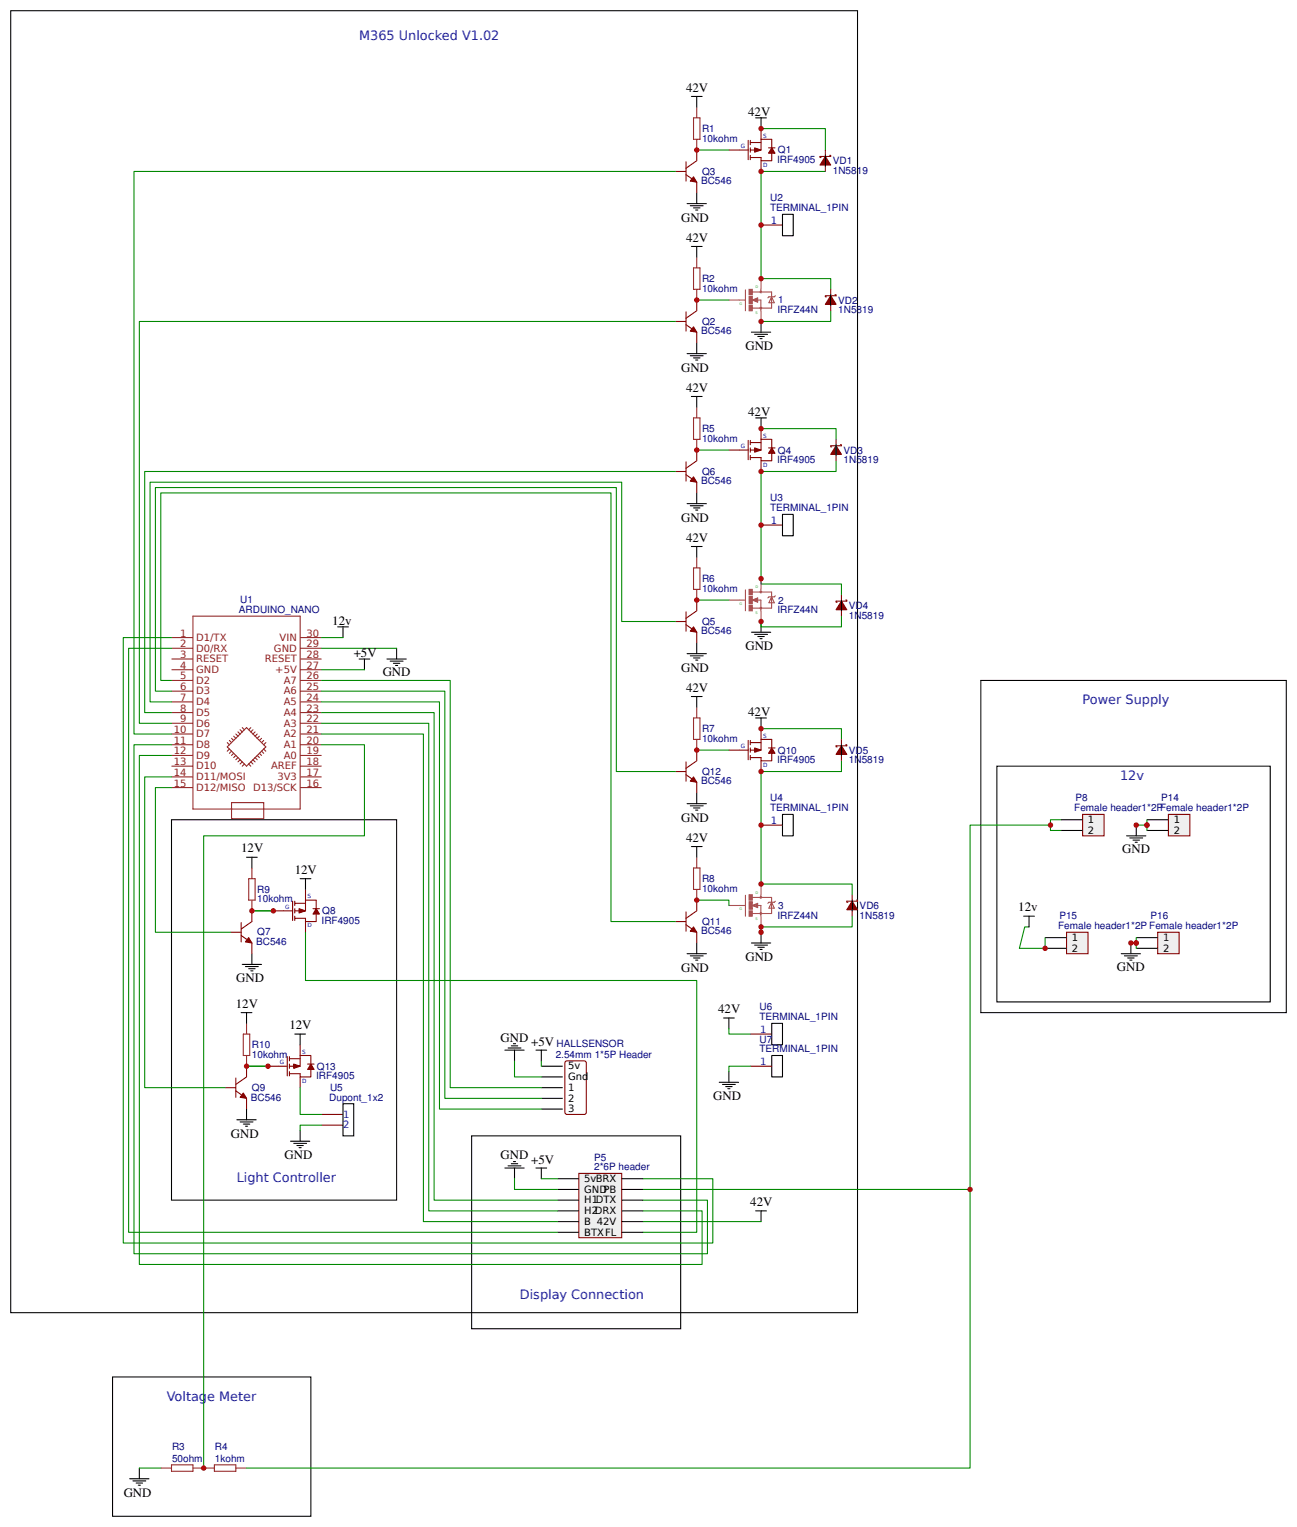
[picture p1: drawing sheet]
<svg xmlns="http://www.w3.org/2000/svg" width="320mm" height="377mm" viewBox="0 0 320 377" stroke-linecap="round" stroke-linejoin="round" font-family="sans-serif">
<g fill="none" stroke="#8d2323" stroke-width=".26">
<path d="M42.3 157.4h5.3M47.6 152.1h26.5v47.7h-26.5zM74.1 157.4h5.3M42.3 178.6h5.3M42.3 175.9h5.3M42.3 173.3h5.3M42.3 170.7h5.3M42.3 168h5.3M42.3 165.4h5.3M42.3 162.7h5.3M42.3 160.1h5.3M59.8 179.7l.5 .5"/>
<path d="M60.9 179.7l4.7 4.7-4.7 4.8-4.8-4.8zM61.9 179.7l-.5 .5M74.1 178.6h5.3M74.1 175.9h5.3M74.1 173.3h5.3M74.1 170.7h5.3M74.1 168h5.3M74.1 165.4h5.3M74.1 162.7h5.3M74.1 160.1h5.3M42.3 191.8h5.3M42.3 189.2h5.3"/>
<path d="M42.3 186.5h5.3M42.3 183.9h5.3M42.3 181.2h5.3M42.3 194.5h5.3M56.1 183.4l.5 .5M56.6 182.8l.5 .6M56.6 184.9l-.5 .6M57.1 198.2h8v3.9h-8zM57.1 182.3l.6 .5M57.1 185.5l-.5 .5M57.7 181.8l.5 .5M57.7 186l-.6 .5"/>
<path d="M58.2 181.2l.5 .6M58.2 186.5l-.5 .6M58.7 180.7l.6 .5M58.7 187.1l-.5 .5M59.3 187.6l-.6 .5M59.3 180.2l.5 .5M59.8 188.1l-.5 .5M60.3 188.6l-.5 .6M61.4 188.6l.5 .6M61.9 188.1l.5 .5M62.4 187.6l.6 .5M62.4 180.2l-.5 .5"/>
<path d="M63 187.1l.5 .5M63 180.7l-.6 .5M63.5 186.5l.5 .6M63.5 181.2l-.5 .6M64 186l.6 .5M64 181.8l-.5 .5M64.6 185.5l.5 .5M64.6 182.3l-.6 .5M65.1 184.9l.5 .6M65.1 182.8l-.5 .6M65.6 183.4l-.5 .5M74.1 191.8h5.3"/>
<path d="M74.1 189.2h5.3M74.1 186.5h5.3M74.1 183.9h5.3M74.1 181.2h5.3M74.1 194.5h5.3"/>
</g>
<path d="M139.7 262l4.5-.1 .5 .3v12.4l-.2 .5-4.5 .1-.5-.3-.1-12.4z" fill="none" stroke="#800" stroke-width=".26"/>
<g fill="none" stroke="#000" stroke-width=".26">
<path d="M2.6 2.6h209.1v321.5h-209.1zM186.5 29.1h2.7M187.9 29.1v2.6M187.9 79.4v2.6M185.5 82h4.7M186.3 82.5h3.1M187.1 83.1h1.5M187.6 83.6h.5M83.3 154.8h2.7M84.7 154.8v2.6M95.5 162.7h4.8M96.3 163.2h3.2"/>
<path d="M97.1 163.8h1.6M97.6 164.3h.6M97.9 160.1v2.6M242.1 168h75.4v82h-75.4zM246.1 189.2h67.4v58.2h-67.4zM42.3 202.4h55.6v93.9h-55.6zM124.6 259.3h4.8M125.4 258.8h3.2M126.2 258.2h1.6M126.7 257.7h.6M127 259.3v2.6M132.3 259.3h2.6"/>
<path d="M133.6 259.3v2.6M178.6 251.4h2.6M179.9 251.4v2.6M133.6 263.3h5.3M133.6 265.9h5.3M133.6 268.6h5.3M133.6 271.2h5.3M133.6 273.8h5.3M177.5 267.2h4.8M178.3 267.8h3.2M179.1 268.3h1.6M179.7 268.8h.5"/>
<path d="M179.9 264.6v2.6M116.4 280.5h51.6v47.6h-51.6zM124.6 288.4h4.8M125.4 287.9h3.2M126.2 287.3h1.6M126.7 286.8h.6M127 288.4v2.6M132.3 288.4h2.6M133.6 288.4v2.6"/>
</g>
<path d="M203.7 42.3h-15.8v26.5h17.2v2.6M42.3 157.4h-11.9v149.5h145.5v-15.9h-17.2M79.4 157.4h5.3M79.4 168h31.7v100.6h22.5M79.4 170.7h30.4v100.5h23.8M79.4 173.3h29.1v100.5h25.1M79.4 160.1h18.5M42.3 183.9h-9.2v125.7h141.5v-13.3h-15.9M42.3 186.5h-7.9v125.7h138.9v-13.2h-14.6M75.4 230.2v11.9h96.6v62.2h-13.3M127 261.9v4h6.6M133.6 261.9v1.4" fill="none" stroke="#080" stroke-width=".26"/>
<path d="M288.4 201.1h5.3v5.3h-5.3z" fill="#efefef" stroke="#800" stroke-width=".26"/>
<path d="M283.1 202.4h5.3M283.1 205.1h5.3" fill="none" stroke="#000" stroke-width=".26"/>
<path d="M263.3 230.2h5.3v5.3h-5.3z" fill="#efefef" stroke="#800" stroke-width=".26"/>
<path d="M258 231.5h5.3M258 234.2h5.3" fill="none" stroke="#000" stroke-width=".26"/>
<path d="M285.8 230.2h5.2v5.3h-5.2z" fill="#efefef" stroke="#800" stroke-width=".26"/>
<path d="M278.1 206.4h4.7M278.9 206.9h3.2M279.7 207.4h1.6M280.2 208h.5M280.5 203.7v2.7M276.8 235.5h4.7M277.6 236h3.1M278.3 236.5h1.6M278.9 237.1h.5M279.1 232.8v2.7M280.5 231.5h5.3M280.5 234.2h5.3" fill="none" stroke="#000" stroke-width=".26"/>
<path d="M283.1 202.4v1.3h-2.6M283.1 203.7v1.4M254 228.9h-1.1l-1.3 5.3h6.4v-2.7M280.5 231.5v1.3h-1.4M280.5 232.8v1.4" fill="none" stroke="#080" stroke-width=".26"/>
<path d="M142.9 289.7h10.6v15.9h-10.6z" fill="#efefef" stroke="#800" stroke-width=".26"/>
<g fill="none" stroke="#000" stroke-width=".26">
<path d="M88.6 162.7h2.7M90 162.7v2.7M137.6 291h5.3M137.6 293.7h5.3M137.6 296.3h5.3M137.6 299h5.3M153.5 291h5.2M153.5 293.7h5.2M153.5 296.3h5.2M153.5 299h5.2M186.5 299h2.7M187.9 299v2.6"/>
<path d="M137.6 301.6h5.3M137.6 304.3h5.3M153.5 301.6h5.2M153.5 304.3h5.2"/>
</g>
<path d="M42.3 160.1h-10.6v144.2h105.9M79.4 175.9h27.8v120.4h30.4M79.4 178.6h26.4v120.4h31.8M79.4 165.4h10.6M79.4 181.2h25.1v120.4h33.1M259.6 203.7h-20.2v90h-80.7M261.9 202.4h-2.6v2.7h2.6M127 291v2.7h10.6M133.6 291h4M158.7 301.6h29.2" fill="none" stroke="#080" stroke-width=".26"/>
<path d="M267.2 201.1h5.3v5.3h-5.3z" fill="#efefef" stroke="#800" stroke-width=".26"/>
<g fill="none" stroke="#000" stroke-width=".26">
<path d="M170.7 23.8h2.6M172 23.8v2.7M203.7 38.4v2.6M169.6 50.3h4.8M170.4 50.8h3.2M171.2 51.3h1.6M171.7 51.9h.5M172 47.6v2.7M193.1 52.9h2.7v5.3h-2.7zM170.7 60.9h2.6M172 60.9v2.6M205.1 72.8v2.6"/>
<path d="M169.6 87.3h4.8M170.4 87.8h3.2M170.7 97.9h2.6M171.2 88.4h1.6M171.7 88.9h.5M172 84.7v2.6M172 97.9v2.6M186.5 103.2h2.7M187.9 103.2v2.6M206.4 109.8v2.6M169.6 124.4h4.8M170.4 124.9h3.2"/>
<path d="M170.7 134.9h2.6M171.2 125.4h1.6M171.7 125.9h.5M172 121.7v2.7M172 134.9v2.7M193.1 127h2.7v5.3h-2.7zM172 158.7v2.7M185.5 156.1h4.7M186.3 156.6h3.1M187.1 157.2h1.5M187.6 157.7h.5M187.9 153.5v2.6"/>
<path d="M207.7 148.2v2.6M169.6 161.4h4.8M170.4 161.9h3.2M170.7 172h2.6M171.2 162.5h1.6M171.7 163h.5M172 172v2.6M186.5 177.3h2.7M187.9 177.3v2.6M169.6 198.4h4.8M170.4 199h3.2M171.2 199.5h1.6"/>
<path d="M172 195.8v2.6M207.7 183.9v2.6M60.9 211.7h2.6M62.2 211.7v2.6M74.1 217h2.6M75.4 217v2.6M170.7 209h2.6M171.7 200h.5M172 209v2.7M193.1 201.1h2.7v5.3h-2.7zM261.9 202.4h5.3M261.9 205.1h5.3"/>
<path d="M59.8 238.1h4.8M60.6 238.7h3.2M61.4 239.2h1.6M61.9 239.7h.5M62.2 235.5v2.6M169.6 235.5h4.8M170.4 236h3.2M171.2 236.5h1.6M171.7 237.1h.5M172 232.8v2.7M185.5 232.8h4.7M186.3 233.4h3.1"/>
<path d="M187.1 233.9h1.5M187.6 234.4h.5M187.9 230.2v2.6M210.3 222.2v2.7M252.7 226.2h2.6M254 226.2v2.7M59.5 250h2.7M60.9 250v2.7M72.8 255.3h2.6M74.1 255.3v2.7M190.5 252.7h2.6v5.3h-2.6zM58.5 276.5h4.7"/>
<path d="M59.3 277h3.1M60.1 277.5h1.5M60.6 278.1h.5M60.9 273.8v2.7M74.1 279.1v2.7M84.7 272.5h2.6v8h-2.6zM190.5 260.6h2.6v5.3h-2.6zM71.7 281.8h4.8M72.5 282.3h3.2M73.3 282.8h1.6M73.8 283.4h.5M27.8 340h48.9v34.4h-48.9z"/>
<path d="M32 365.1h4.8M32.8 365.7h3.2M33.6 366.2h1.6M34.1 366.7h.6M34.4 362.5v2.6"/>
</g>
<g fill="none" stroke="#8d2323" stroke-width=".26">
<path d="M171.2 29.1h1.6v5.3h-1.6zM172 26.5v2.6M172 34.4v2.6M171.2 66.1h1.6v5.3h-1.6zM172 63.5v2.6M172 71.4v2.7M171.2 103.2h1.6v5.3h-1.6zM172 100.5v2.7M172 108.5v2.6M172 137.6v2.6M171.2 140.2h1.6v5.3h-1.6zM172 145.5v2.7"/>
<path d="M171.2 177.3h1.6v5.3h-1.6zM172 174.6v2.7M172 182.6v2.6M61.4 217h1.6v5.2h-1.6zM62.2 214.3v2.7M171.2 214.3h1.6v5.3h-1.6zM172 211.7v2.6M172 219.6v2.6M62.2 222.2v2.7M60.1 255.3h1.5v5.3h-1.5zM60.9 252.7v2.6M60.9 260.6v2.7"/>
<path d="M39.7 362.5h2.6M42.3 361.7h5.3v1.6h-5.3zM47.6 362.5h5.3M52.9 361.7h5.3v1.6h-5.3zM58.2 362.5h2.7"/>
</g>
<g fill="none" stroke="#080" stroke-width=".26">
<path d="M172 37h7.9M187.9 31.7h15.8v5.3M166.7 42.3h-133.6v138.9h9.2M166.7 79.4h-132.3v99.2h7.9M172 74.1h7.9M205.1 76.7v2.7h-17.2M166.7 116.4h-131v59.5h6.6M172 111.1h7.9M187.9 105.8h18.5v2.7M206.4 113.8v2.6h-18.5v27.8h19.8v2.6M166.7 153.5h-13.2v-34.4h-116.5v54.2h5.3M172 148.2h7.9"/>
<path d="M207.7 152.1v2.7h-19.8v-1.3M42.3 170.7h-3.9v-50.3h113.7v70.1h14.6M42.3 168h-2.6v-46.3h111.1v105.8h15.9M187.9 179.9h19.8v2.7M42.3 194.5h-3.9v35.7h18.5M42.3 191.8h-6.6v76.8h19.9M79.4 183.9h10.6v22.5h-39.7v156.1M172 185.2h7.9M207.7 187.9v2.6h-19.8v27.8h22.4v2.6M62.2 224.9h5.3M172 222.2h7.9v1.4M210.3 226.2v2.7h-22.4v1.3v-1.3"/>
<path d="M179.9 254v1.3h5.3M60.9 263.3h5.2M74.1 268.6v6.6h5.3M79.4 277.8h-5.3v1.3M185.2 263.3h-5.3v1.3M239.4 293.7v68.8h-178.5M34.4 362.5h5.3"/>
</g>
<g fill="none" stroke="#800" stroke-width=".26">
<path d="M169.3 40v4.7M172 37v2.7l-2.7 1.8M179.9 37h4.8M184.7 34.7v4.7M185.2 35.2h2.7M185.2 34.7v1M185.2 36.5v1.1M185.2 38.4v1M187.9 34.4h2.6v2.1M187.9 34.4v2.6h-2.7M187.9 31.7v2.7M187.9 39.7v2.6"/>
<path d="M189.7 36.5h1.6M190.5 37.8v1.9h-2.6v-.8h-2.7M203.7 37v1.4M204.8 38.4h.3v.2h-2.7v.3h.3M166.7 42.3h2.6M169.3 43.1l2.7 1.9v2.6M187.9 55.6h5.2M203.7 41v1.3M166.7 79.4h2.6M169.3 77v4.8M172 74.1v2.6l-2.7 1.9M205.1 71.4v1.4"/>
<path d="M205.1 75.4v1.3M206.1 72.8h.3v.2h-2.7v.3h.3M169.3 80.2l2.7 1.8v2.7M166.7 116.4h2.6M169.3 117.2l2.7 1.9v2.6M169.3 114v4.8M172 111.1v2.7l-2.7 1.8M179.9 111.1h4.8M184.7 108.7v4.8M185.2 108.7v1.1M185.2 110.6v1.1M185.2 112.4v1.1"/>
<path d="M185.2 109.3h2.7M187.9 108.5h2.6v2.1M187.9 108.5v2.6h-2.7M187.9 105.8v2.7M187.9 113.8v2.6M189.7 110.6h1.6M190.5 111.9v1.9h-2.6v-.8h-2.7M206.4 108.5v1.3M206.4 112.4v1.4M207.4 109.8h.3v.3h-2.6v.2h.2M187.9 129.6h5.2M166.7 153.5h2.6"/>
<path d="M169.3 154.3l2.7 1.8v2.6M169.3 151.1v4.7M172 148.2v2.6l-2.7 1.9M207.7 146.8v1.4M207.7 150.8v1.3M208.8 148.2h.2v.2h-2.6v.3h.2M187.9 179.9v2.7M166.7 190.5h2.6M169.3 191.3l2.7 1.8v2.7M169.3 188.1v4.8M172 185.2v2.7l-2.7 1.8M179.9 185.2h4.8"/>
<path d="M184.7 182.8v4.8M185.2 182.8v1.1M185.2 184.7v1M185.2 186.5v1.1M185.2 183.4h2.7M187.9 182.6h2.6v2.1M187.9 182.6v2.6h-2.7M187.9 187.9v2.6M189.7 184.7h1.6M190.5 186v1.9h-2.6v-.8h-2.7M207.7 182.6v1.3M207.7 186.5v1.4"/>
<path d="M208.8 183.9h.2v.2h-2.6v.3h.2M75.4 219.6v2.6M187.9 203.7h5.2M56.9 230.2h2.6M59.5 231l2.7 1.8v2.7M59.5 227.8v4.8M62.2 224.9v2.6l-2.7 1.9M67.5 224.9h4.7M72.2 222.5v4.8M72.8 223h2.6M72.8 222.5v1.1M72.8 224.4v1"/>
<path d="M72.8 226.2v1.1M75.4 222.2h2.7v2.2M75.4 222.2v2.7h-2.6M75.4 227.5v2.7M77.3 224.4h1.5M78.1 225.7v1.8h-2.7v-.8h-2.6M166.7 227.5h2.6M169.3 228.3l2.7 1.9v2.6M169.3 225.2v4.7M172 222.2v2.7l-2.7 1.8M210.3 220.9v1.3M210.3 224.9v1.3"/>
<path d="M211.4 222.2h.3v.3h-2.7v.3h.3M74.1 258v2.6M185.2 255.3h5.3M55.6 268.6h2.6M58.2 269.3l2.7 1.9v2.6M58.2 266.2v4.7M60.9 263.3v2.6l-2.7 1.9M66.1 263.3h4.8M70.9 260.9v4.7M71.4 261.4h2.7M71.4 260.9v1M71.4 262.7v1.1"/>
<path d="M71.4 264.6v1M74.1 260.6h2.6v2.1M74.1 260.6v2.7h-2.7M74.1 265.9v2.7M75.9 262.7h1.6M76.7 264.1v1.8h-2.6v-.8h-2.7M79.4 275.2h5.3M79.4 277.8h5.3M185.2 263.3h5.3"/>
</g>
<g fill="#800" stroke="#800" stroke-width=".26">
<path d="M186.3 36.5l1.6 .5-1.6 .6z"/>
<path d="M190.5 36.5l.8 1.3h-1.6z"/>
<path d="M171.2 80.7l.8 1.3-1.6-.2z"/>
<path d="M171.2 43.7l.8 1.3-1.6-.3z"/>
<path d="M186.3 110.6l1.6 .5-1.6 .6z"/>
<path d="M190.5 110.6l.8 1.3h-1.6z"/>
<path d="M171.2 154.8l.8 1.3-1.6-.3z"/>
<path d="M171.2 117.7l.8 1.4-1.6-.3z"/>
<path d="M186.3 184.7l1.6 .5-1.6 .5z"/>
<path d="M190.5 184.7l.8 1.3h-1.6z"/>
<path d="M171.2 228.9l.8 1.3-1.6-.3z"/>
<path d="M171.2 191.8l.8 1.3-1.6-.2z"/>
<path d="M203.7 38.6l1.4 2.1h-2.7z"/>
<path d="M205.1 73l1.3 2.1h-2.7z"/>
<path d="M206.4 110.1l1.3 2.1h-2.6z"/>
<path d="M207.7 148.4l1.3 2.1h-2.6z"/>
<path d="M207.7 184.1l1.3 2.2h-2.6z"/>
<path d="M210.3 222.5l1.4 2.1h-2.7z"/>
<path d="M61.4 231.5l.8 1.3-1.6-.2z"/>
<path d="M73.8 224.4l1.6 .5-1.6 .5z"/>
<path d="M78.1 224.4l.7 1.3h-1.5z"/>
<path d="M60.1 269.9l.8 1.3-1.6-.3z"/>
<path d="M72.5 262.7l1.6 .6-1.6 .5z"/>
<path d="M76.7 262.7l.8 1.4h-1.6z"/>
</g>
<g fill="none" stroke="#a54b4b" stroke-width=".26">
<path d="M179.9 74.1h3.9M184 71.6v5.1M185.7 74.1l1.3-.5v1zM185.7 72.1h4.8v4h-4.8M186.9 74.1h.9l.1 5.3M187.9 68.8l-.1 3.3M190.5 73.3l.6 1.4h-1.3zM191.4 73l-.3 .3h-1.3l-.3 .3M179.9 148.2h3.9M184 145.7v5.1M185.7 148.2l1.3-.6v1.1zM185.7 146.2h4.8v4h-4.8"/>
<path d="M186.9 148.2h.9l.1 5.3M187.9 142.9l-.1 3.3M190.5 147.4l.6 1.4h-1.3zM191.4 147.1l-.3 .3h-1.3l-.3 .2M187.9 218.3l-.1 3.3M179.9 223.6h3.9M184 221.1v5.1M185.7 223.6l1.3-.6v1.1zM185.7 221.6h4.8v4h-4.8M186.9 223.6h.9l.1 5.3M190.5 222.8l.6 1.4h-1.3zM191.4 222.5l-.3 .3h-1.3l-.3 .2"/>
</g>
<path d="M186.9 73.8l-.9 .3 .9 .2v-.2h-.3M186.9 147.9l-.9 .3 .9 .2v-.2h-.3M186.9 223.3l-.9 .3 .9 .2v-.2h-.3" fill="none" stroke="#a54b4b" stroke-width=".32"/>
<path d="M187.9 76.1l-.2-.1 .2 .2M187.9 72.1h-.2l.2 .1M187.9 150.2l-.2-.1 .2 .1M187.9 146.2l-.2-.1 .2 .2M187.9 225.6l-.2-.1 .2 .1M187.9 221.6l-.2-.1 .2 .2" fill="none" stroke="#a54b4b" stroke-width=".42"/>
<g fill="#a54b4b" stroke="#a54b4b" stroke-width=".25">
<path d="M184.9 75.4h.8v1.3h-.8z"/>
<path d="M184.9 71.4h.8v1.4h-.8z"/>
<path d="M184.9 73.2h.8v1.8h-.8z"/>
<path d="M184.9 149.5h.8v1.3h-.8z"/>
<path d="M184.9 145.5h.8v1.3h-.8z"/>
<path d="M184.9 147.2h.8v1.9h-.8z"/>
<path d="M184.9 224.9h.8v1.3h-.8z"/>
<path d="M184.9 220.9h.8v1.3h-.8z"/>
<path d="M184.9 222.6h.8v1.9h-.8z"/>
</g>
<g fill="#c00">
<circle cx="66.1" cy="263.3" r=".66"/>
<circle cx="62.2" cy="224.9" r=".66"/>
<circle cx="187.9" cy="218.3" r=".66"/>
<circle cx="187.9" cy="228.9" r=".66"/>
<circle cx="187.9" cy="31.8" r=".66"/>
<circle cx="187.9" cy="42.3" r=".66"/>
<circle cx="187.9" cy="68.8" r=".66"/>
<circle cx="187.9" cy="153.5" r=".66"/>
<circle cx="187.9" cy="179.9" r=".66"/>
<circle cx="187.9" cy="129.6" r=".66"/>
<circle cx="172" cy="148.2" r=".66"/>
<circle cx="172" cy="111.1" r=".66"/>
<circle cx="172" cy="74.1" r=".66"/>
<circle cx="239.4" cy="293.7" r=".66"/>
<circle cx="259.3" cy="203.7" r=".66"/>
<circle cx="280.5" cy="232.8" r=".66"/>
<circle cx="283.1" cy="203.7" r=".66"/>
<circle cx="280.5" cy="203.7" r=".66"/>
<circle cx="279.1" cy="232.8" r=".66"/>
<circle cx="258" cy="234.2" r=".66"/>
<circle cx="50.3" cy="362.5" r=".66"/>
<circle cx="187.9" cy="55.6" r=".66"/>
<circle cx="172" cy="37" r=".66"/>
<circle cx="172" cy="222.3" r=".66"/>
<circle cx="187.9" cy="203.7" r=".66"/>
<circle cx="172" cy="185.2" r=".66"/>
<circle cx="187.9" cy="190.5" r=".66"/>
<circle cx="187.9" cy="142.9" r=".66"/>
<circle cx="187.9" cy="116.4" r=".66"/>
<circle cx="187.9" cy="105.8" r=".66"/>
<circle cx="187.9" cy="79.4" r=".66"/>
<circle cx="187.9" cy="230.2" r=".66"/>
<circle cx="67.5" cy="224.9" r=".66"/>
<circle cx="60.9" cy="263.3" r=".66"/>
</g>
<g font-size="3.2" fill="#00f">
<text x="88.6" y="9.8">M365 Unlocked V1.02</text>
<text x="267.2" y="173.7">Power Supply</text>
<text x="276.5" y="192.5">12v</text>
<text x="58.4" y="291.7">Light Controller</text>
<text x="128.3" y="320.8">Display Connection</text>
<text x="41.2" y="346">Voltage Meter</text>
</g>
<g font-size="3.2">
<text x="169.3" y="22.6">42V</text>
<text x="184.7" y="28.6">42V</text>
<text x="168.1" y="54.7">GND</text>
<text x="169.3" y="59.7">42V</text>
<text x="184" y="86.5">GND</text>
<text x="168.1" y="91.8">GND</text>
<text x="169.3" y="96.7">42V</text>
<text x="184.7" y="102.7">42V</text>
<text x="168.1" y="128.8">GND</text>
<text x="169.3" y="133.7">42V</text>
<text x="82" y="154.3">12v</text>
<text x="184" y="160.5">GND</text>
<text x="87.3" y="162.2">+5V</text>
<text x="94.5" y="167">GND</text>
<text x="168.1" y="165.8">GND</text>
<text x="169.3" y="170.8">42V</text>
<text x="184.7" y="176.7">42V</text>
<text x="168.1" y="202.9">GND</text>
<text x="169.3" y="207.8">42V</text>
<text x="59.5" y="210.5">12V</text>
<text x="72.8" y="215.8">12V</text>
<text x="277" y="210.6">GND</text>
<text x="251.4" y="225.1">12v</text>
<text x="168.1" y="239.9">GND</text>
<text x="184" y="237.3">GND</text>
<text x="275.7" y="239.7">GND</text>
<text x="58.3" y="242.6">GND</text>
<text x="58.2" y="248.8">12V</text>
<text x="177.3" y="250.2">42V</text>
<text x="71.4" y="254.1">12V</text>
<text x="123.6" y="257.2">GND</text>
<text x="131.1" y="258.3">+5V</text>
<text x="176.1" y="271.7">GND</text>
<text x="57" y="280.9">GND</text>
<text x="70.2" y="286.2">GND</text>
<text x="123.6" y="286.3">GND</text>
<text x="131.1" y="287.4">+5V</text>
<text x="185.2" y="297.8">42V</text>
<text x="30.5" y="369.6">GND</text>
</g>
<g font-size="2.5" fill="#000080">
<text x="173.3" y="35">10kohm</text>
<text x="173.3" y="32.6">R1</text>
<text x="191.8" y="40.3">IRF4905</text>
<text x="192" y="37.9">Q1</text>
<text x="205.6" y="40.6">VD1</text>
<text x="173" y="45.5">BC546</text>
<text x="173.3" y="43.1">Q3</text>
<text x="205.6" y="42.9">1N5819</text>
<text x="190.1" y="52.1">TERMINAL_1PIN</text>
<text x="190.1" y="49.7">U2</text>
<text x="173.3" y="69.7">R2</text>
<text x="173.3" y="72">10kohm</text>
<text x="191.9" y="77.4">IRFZ44N</text>
<text x="192.1" y="74.9">1</text>
<text x="206.9" y="77.3">1N5819</text>
<text x="206.9" y="75">VD2</text>
<text x="173" y="82.5">BC546</text>
<text x="173.3" y="80.2">Q2</text>
<text x="173.3" y="106.7">R5</text>
<text x="173.3" y="109.1">10kohm</text>
<text x="192" y="112">Q4</text>
<text x="208.2" y="112">VD3</text>
<text x="173" y="119.6">BC546</text>
<text x="173.3" y="117.2">Q6</text>
<text x="191.8" y="114.4">IRF4905</text>
<text x="208.2" y="114.4">1N5819</text>
<text x="190.1" y="123.8">U3</text>
<text x="190.1" y="126.2">TERMINAL_1PIN</text>
<text x="173.3" y="143.8">R6</text>
<text x="59.3" y="148.9">U1</text>
<text x="173.3" y="146.1">10kohm</text>
<text x="192.1" y="149">2</text>
<text x="59" y="151.3">ARDUINO_NANO</text>
<text x="173.3" y="154.3">Q5</text>
<text x="191.9" y="151.4">IRFZ44N</text>
<text x="209.5" y="152.7">1N5819</text>
<text x="209.5" y="150.4">VD4</text>
<text x="173" y="156.6">BC546</text>
<text x="173.3" y="183.1">10kohm</text>
<text x="173.3" y="180.8">R7</text>
<text x="173.3" y="191.3">Q12</text>
<text x="191.8" y="188.5">IRF4905</text>
<text x="192" y="186.1">Q10</text>
<text x="209.5" y="188.4">1N5819</text>
<text x="209.5" y="186.1">VD5</text>
<text x="173" y="193.7">BC546</text>
<text x="190.1" y="197.9">U4</text>
<text x="265.5" y="197.9">P8</text>
<text x="286.6" y="197.9">P14</text>
<text x="190.1" y="200.3">TERMINAL_1PIN</text>
<text x="265.2" y="200.3">Female header1*2PFemale header1*2P</text>
<text x="63.5" y="220.5">R9</text>
<text x="173.3" y="220.2">10kohm</text>
<text x="173.3" y="217.8">R8</text>
<text x="63.5" y="222.8">10kohm</text>
<text x="79.6" y="225.7">Q8</text>
<text x="191.9" y="226.8">IRFZ44N</text>
<text x="192.1" y="224.4">3</text>
<text x="212.2" y="226.8">1N5819</text>
<text x="212.2" y="224.5">VD6</text>
<text x="261.5" y="227">P15</text>
<text x="284" y="227">P16</text>
<text x="63.2" y="233.4">BC546</text>
<text x="63.5" y="231">Q7</text>
<text x="79.4" y="228.2">IRF4905</text>
<text x="173" y="230.7">BC546</text>
<text x="173.3" y="228.3">Q11</text>
<text x="261.2" y="229.4">Female header1*2P Female header1*2P</text>
<text x="187.5" y="251.9">TERMINAL_1PIN</text>
<text x="187.5" y="249.5">U6</text>
<text x="187.5" y="257.4">U7</text>
<text x="62.2" y="261.2">10kohm</text>
<text x="62.2" y="258.8">R10</text>
<text x="137.2" y="261.1">2.54mm 1*5P Header</text>
<text x="137.4" y="258.6">HALLSENSOR</text>
<text x="187.5" y="259.8">TERMINAL_1PIN</text>
<text x="62.2" y="269.3">Q9</text>
<text x="78.1" y="266.5">IRF4905</text>
<text x="78.2" y="264.1">Q13</text>
<text x="81.5" y="269.3">U5</text>
<text x="61.9" y="271.7">BC546</text>
<text x="81.3" y="271.7">Dupont_1x2</text>
<text x="146.7" y="286.5">P5</text>
<text x="146.7" y="288.9">2*6P header</text>
<text x="42.5" y="358.1">R3</text>
<text x="53" y="358.1">R4</text>
<text x="42.5" y="361">50ohm</text>
<text x="53" y="361">1kohm</text>
</g>
<g font-size="2.5" fill="#00f">
<text x="190.3" y="55.3">1</text>
<text x="190.3" y="129.4">1</text>
<text x="190.3" y="203.5">1</text>
<text x="187.6" y="255.1">1</text>
<text x="187.6" y="263">1</text>
<text x="84.7" y="276">1</text>
<text x="84.7" y="278.6">2</text>
</g>
<g font-size="2.5" fill="#8d2323">
<text x="44.5" y="159.8">2</text>
<text x="44.5" y="157.2">1</text>
<text x="48.4" y="160.9">D0/RX</text>
<text x="48.4" y="158.2">D1/TX</text>
<text x="67.6" y="160.9">GND</text>
<text x="69" y="158.2">VIN</text>
<text x="75.7" y="157.2">30</text>
<text x="75.7" y="159.8">29</text>
<text x="44.5" y="167.7">5</text>
<text x="44.5" y="165.1">4</text>
<text x="44.5" y="162.5">3</text>
<text x="48.4" y="166.2">GND</text>
<text x="48.4" y="163.5">RESET</text>
<text x="65.4" y="163.5">RESET</text>
<text x="68" y="166.2">+5V</text>
<text x="75.7" y="162.5">28</text>
<text x="75.7" y="165.1">27</text>
<text x="75.7" y="167.7">26</text>
<text x="44.5" y="173">7</text>
<text x="44.5" y="170.4">6</text>
<text x="48.4" y="171.4">D3</text>
<text x="48.4" y="168.8">D2</text>
<text x="70" y="168.8">A7</text>
<text x="70" y="171.4">A6</text>
<text x="75.7" y="170.4">25</text>
<text x="75.7" y="173">24</text>
<text x="44.5" y="178.3">9</text>
<text x="44.5" y="175.7">8</text>
<text x="48.4" y="179.4">D6</text>
<text x="48.4" y="176.7">D5</text>
<text x="48.4" y="174.1">D4</text>
<text x="70" y="174.1">A5</text>
<text x="70" y="176.7">A4</text>
<text x="70" y="179.4">A3</text>
<text x="75.7" y="175.7">23</text>
<text x="75.7" y="178.3">22</text>
<text x="42.9" y="183.6">11</text>
<text x="42.9" y="181">10</text>
<text x="48.4" y="184.7">D8</text>
<text x="48.4" y="182">D7</text>
<text x="70" y="182">A2</text>
<text x="70" y="184.7">A1</text>
<text x="75.7" y="181">21</text>
<text x="75.7" y="183.6">20</text>
<text x="42.9" y="191.6">14</text>
<text x="42.9" y="188.9">13</text>
<text x="42.9" y="186.3">12</text>
<text x="48.4" y="190">D10</text>
<text x="48.4" y="187.3">D9</text>
<text x="66.9" y="190">AREF</text>
<text x="70" y="187.3">A0</text>
<text x="75.7" y="186.3">19</text>
<text x="75.7" y="188.9">18</text>
<text x="75.7" y="191.6">17</text>
<text x="42.9" y="194.2">15</text>
<text x="48.4" y="192.6">D11/MOSI</text>
<text x="48.4" y="195.3">D12/MISO</text>
<text x="62.5" y="195.3">D13/SCK</text>
<text x="68.5" y="192.6">3V3</text>
<text x="75.7" y="194.2">16</text>
</g>
<g font-size="2.5">
<text x="268.6" y="203.2">1</text>
<text x="289.7" y="203.2">1</text>
<text x="268.6" y="205.8">2</text>
<text x="289.7" y="205.8">2</text>
<text x="264.6" y="232.3">1</text>
<text x="287.1" y="232.3">1</text>
<text x="264.6" y="234.9">2</text>
<text x="287.1" y="234.9">2</text>
<text x="140.2" y="264.1">5v</text>
<text x="140.2" y="266.7">Gnd</text>
<text x="140.2" y="269.3">1</text>
<text x="140.2" y="272">2</text>
<text x="140.2" y="274.6">3</text>
<text x="144.2" y="291.8">5vBRX</text>
<text x="144.2" y="294.5">GNDPB</text>
<text x="144.2" y="297.1">H1DTX</text>
<text x="144.2" y="299.8">H2DRX</text>
<text x="144.2" y="302.4">B 42V</text>
<text x="144.2" y="305.1">BTXFL</text>
</g>
<g font-size="1.4" fill="#00f">
<text x="188.4" y="34">S</text>
<text x="182.8" y="36.6">G</text>
<text x="188.4" y="41.1">D</text>
<text x="182.8" y="110.7">G</text>
<text x="188.4" y="108.1">S</text>
<text x="188.4" y="115.2">D</text>
<text x="182.8" y="184.8">G</text>
<text x="188.4" y="182.1">S</text>
<text x="188.4" y="189.3">D</text>
<text x="75.9" y="221.8">S</text>
<text x="70.4" y="224.5">G</text>
<text x="75.9" y="229">D</text>
<text x="69.1" y="262.8">G</text>
<text x="74.6" y="260.2">S</text>
<text x="74.6" y="267.3">D</text>
</g>
<g font-size=".9" fill="#4ba54b">
<text x="186.5" y="71.2">D</text>
<text x="182.5" y="75.2">G</text>
<text x="186.5" y="77.6">S</text>
<text x="182.5" y="149.3">G</text>
<text x="186.5" y="145.3">D</text>
<text x="186.5" y="151.7">S</text>
<text x="186.5" y="220.7">D</text>
<text x="182.5" y="224.7">G</text>
<text x="186.5" y="227.1">S</text>
</g>
</svg>
